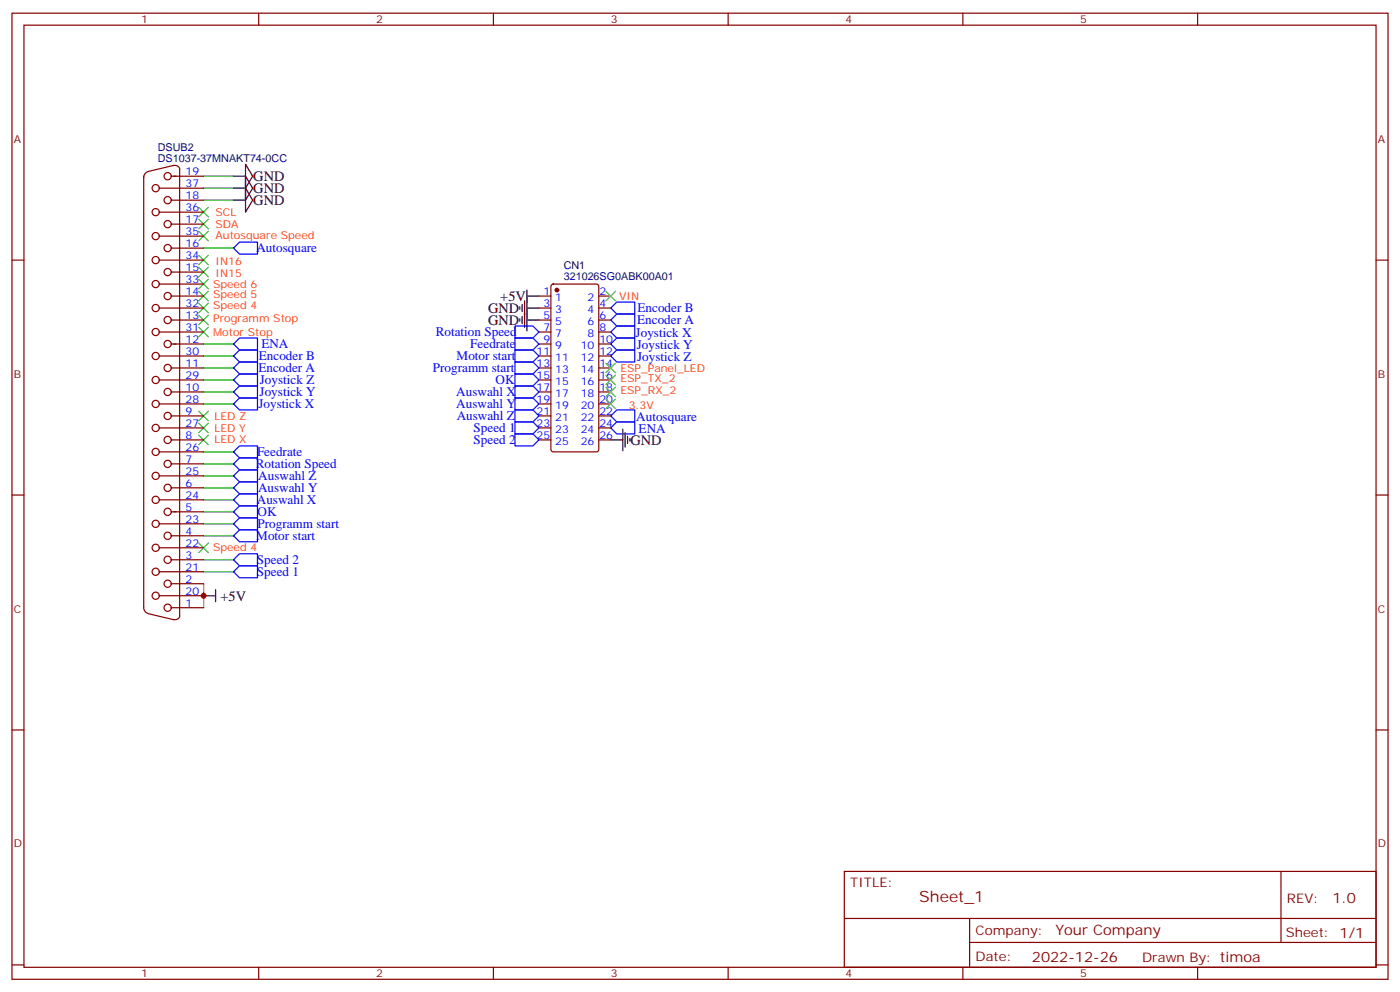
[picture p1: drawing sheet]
<svg xmlns="http://www.w3.org/2000/svg" width="412mm" height="292mm" viewBox="0 0 412 292" stroke-linecap="round" stroke-linejoin="round" font-family="sans-serif">
<g fill="none" stroke="#870000" stroke-width=".35">
<path d="M3.5 3.9h405.4v284.3h-405.4zM7.1 7.4h398.2v277.3h-398.2zM76.2 3.9v3.5M145.3 3.9v3.5M214.5 3.9v3.5M283.6 3.9v3.5M352.8 3.9v3.5M42.3 51.9v127a1.77 1.77 0 0 0 1.3 1.7M43.6 50.5a1.77 1.77 0 0 0-1.3 1.7M46.9 55.4h13.1M50.4 58.9h9.6M50.4 51.9h9.6"/>
<path d="M51 48.8a1.41 1.41 0 0 1 1.9 1.1M51.2 48.7l-7.5 1.7M52.9 49.7v131.6M3.5 76.6h3.6M46.9 76.6h13.1M46.9 69.5h13.1M46.9 62.4h13.1M50.4 73h9.6M50.4 66h9.6M405.3 76.6h3.6M46.9 90.7h13.1M46.9 97.7h13.1"/>
<path d="M46.9 83.6h13.1M50.4 87.1h9.6M50.4 94.2h9.6M50.4 80.1h9.6M158.7 87.1h3.6M158.7 90.7h3.6M158.7 94.2h3.6M158.7 97.7h3.6M162.5 83.8l.5-.2h12.7l.6 .4 .1 48.3-.5 .6-12.9 .1-.7-.5v-48.2zM176.4 87.1h3.5M176.4 90.7h3.5M176.4 94.2h3.5"/>
<path d="M176.4 97.7h3.5M46.9 118.9h13.1M46.9 104.8h13.1M46.9 111.8h13.1M50.4 101.2h9.6M50.4 115.4h9.6M50.4 108.3h9.6M158.7 118.9h3.6M158.7 101.2h3.6M158.7 115.4h3.6M158.7 104.8h3.6M158.7 111.8h3.6"/>
<path d="M158.7 108.3h3.6M176.4 118.9h3.5M176.4 101.2h3.5M176.4 115.4h3.5M176.4 104.8h3.5M176.4 111.8h3.5M176.4 108.3h3.5M46.9 125.9h13.1M46.9 133h13.1M50.4 129.5h9.6M50.4 122.4h9.6M50.4 136.5h9.6"/>
<path d="M158.7 129.5h3.6M158.7 125.9h3.6M158.7 122.4h3.6M176.4 129.5h3.5M176.4 125.9h3.5M176.4 122.4h3.5M3.5 145.7h3.6M46.9 154.2h13.1M46.9 147.1h13.1M46.9 140.1h13.1M50.4 157.7h9.6M50.4 150.6h9.6"/>
<path d="M50.4 143.6h9.6M405.3 145.7h3.6M46.9 175.3h13.1M46.9 168.3h13.1M46.9 161.2h13.1M50.4 171.8h9.6M50.4 178.9h9.6M50.4 164.7h9.6M43.7 180.6l7.5 1.8M52.9 181.2a1.31 1.31 0 0 1-1.9 1.1M3.5 214.8h3.6M405.3 214.8h3.6"/>
<path d="M248.7 256.5h156.6v28.2h-156.6zM377.3 256.5v20.9M248.7 270.3h156.5M285.6 277.4h119.6M285.6 270.3v14.1M3.5 284h3.6M76.2 284.7v3.5M145.3 284.7v3.5M214.5 284.7v3.5M283.6 284.7v3.5M352.8 284.7v3.5M405.3 284h3.6"/>
<circle cx="45.9" cy="55.4" r="1.06"/>
<circle cx="49.4" cy="51.9" r="1.06"/>
<circle cx="49.4" cy="58.9" r="1.06"/>
<circle cx="45.9" cy="76.6" r="1.06"/>
<circle cx="45.9" cy="62.4" r="1.06"/>
<circle cx="45.9" cy="69.5" r="1.06"/>
<circle cx="49.4" cy="73" r="1.06"/>
<circle cx="49.4" cy="66" r="1.06"/>
<circle cx="45.9" cy="83.6" r="1.06"/>
<circle cx="45.9" cy="90.7" r="1.06"/>
<circle cx="45.9" cy="97.7" r="1.06"/>
<circle cx="49.4" cy="94.2" r="1.06"/>
<circle cx="49.4" cy="87.1" r="1.06"/>
<circle cx="49.4" cy="80.1" r="1.06"/>
<circle cx="45.9" cy="118.9" r="1.06"/>
<circle cx="45.9" cy="104.8" r="1.06"/>
<circle cx="45.9" cy="111.8" r="1.06"/>
<circle cx="49.4" cy="115.4" r="1.06"/>
<circle cx="49.4" cy="108.3" r="1.06"/>
<circle cx="49.4" cy="101.2" r="1.06"/>
<circle cx="45.9" cy="125.9" r="1.06"/>
<circle cx="45.9" cy="133" r="1.06"/>
<circle cx="49.4" cy="122.4" r="1.06"/>
<circle cx="49.4" cy="136.5" r="1.06"/>
<circle cx="49.4" cy="129.5" r="1.06"/>
<circle cx="45.9" cy="154.2" r="1.06"/>
<circle cx="45.9" cy="140.1" r="1.06"/>
<circle cx="45.9" cy="147.1" r="1.06"/>
<circle cx="49.4" cy="143.6" r="1.06"/>
<circle cx="49.4" cy="157.7" r="1.06"/>
<circle cx="49.4" cy="150.6" r="1.06"/>
<circle cx="45.9" cy="175.3" r="1.06"/>
<circle cx="45.9" cy="168.3" r="1.06"/>
<circle cx="45.9" cy="161.2" r="1.06"/>
<circle cx="49.4" cy="178.9" r="1.06"/>
<circle cx="49.4" cy="164.7" r="1.06"/>
<circle cx="49.4" cy="171.8" r="1.06"/>
</g>
<g fill="none" stroke="#008700" stroke-width=".35">
<path d="M60 51.9h8.8M60 55.4h8.8M60 58.9h8.8M60 73h8.8M60 101.2h8.8M60 104.8h8.8M60 108.3h8.8M60 118.9h8.8M60 115.4h8.8M60 111.8h8.8M60 136.5h8.8M60 133h8.8"/>
<path d="M60 157.7h8.8M60 154.2h8.8M60 150.6h8.8M60 147.1h8.8M60 143.6h8.8M60 140.1h8.8M60 171.8v7.1M60 168.3h8.8M60 164.7h8.8"/>
</g>
<g fill="none" stroke="#000" stroke-width=".35">
<path d="M68.8 55.4h3.5M68.8 58.9h3.5M68.8 51.9h3.5M72.3 51.9l2.1 3.5-2.1 3.5zM72.3 55.4l2.1 3.5-2.1 3.5zM72.3 48.3l2.1 3.6-2.1 3.5zM153.1 90.3v.7M153.1 93.8v.7M153.8 89.6v2.1M153.8 93.1v2.1M154.5 88.5v7.8M155.2 94.2h3.5"/>
<path d="M155.2 85.4v12M155.2 87.1h3.5M155.2 90.7h3.5M179.9 129.5h3.5M183.4 126.3v6.3M184.1 127.4v4.2M184.9 128.4v2.1M185.6 129.1v.7M60 175.3h3.5M63.5 173.6v3.5"/>
</g>
<g fill="none" stroke="#00f" stroke-width=".35">
<path d="M68.8 73l1.8-1.7h5.2v3.5h-5.2zM151.7 99.5h5.3l1.7 1.7-1.7 1.8h-5.3zM151.7 96h5.3l1.7 1.7-1.7 1.8h-5.3zM179.9 90.7l1.8-1.8h5.3v3.5h-5.3zM179.9 94.2l1.8-1.8h5.3v3.6h-5.3zM181.7 96h5.3v3.5h-5.3l-1.8-1.8zM181.7 99.5h5.3v3.5h-5.3l-1.8-1.8zM68.8 104.8l1.8-1.8h5.2v3.5h-5.2zM68.8 108.3l1.8-1.8h5.2v3.6h-5.2zM68.8 111.8l1.8-1.7h5.2v3.5h-5.2zM68.8 115.4l1.8-1.8h5.2v3.5h-5.2zM68.8 118.9l1.8-1.8h5.2v3.5h-5.2z"/>
<path d="M68.8 101.2l1.8-1.7h5.2v3.5h-5.2zM151.7 117.1h5.3l1.7 1.8-1.7 1.7h-5.3zM151.7 113.6h5.3l1.7 1.8-1.7 1.7h-5.3zM151.7 110.1h5.3l1.7 1.7-1.7 1.8h-5.3zM151.7 106.5h5.3l1.7 1.8-1.7 1.8h-5.3zM151.7 103h5.3l1.7 1.8-1.7 1.7h-5.3zM181.7 103h5.3v3.5h-5.3l-1.8-1.7zM68.8 136.5l1.8-1.7h5.2v3.5h-5.2zM68.8 133l1.8-1.8h5.2v3.6h-5.2zM151.7 120.6h5.3l1.7 1.8-1.7 1.8h-5.3zM151.7 127.7h5.3l1.7 1.8-1.7 1.7h-5.3zM151.7 124.2h5.3l1.7 1.7-1.7 1.8h-5.3z"/>
<path d="M181.7 120.6h5.3v3.6h-5.3l-1.8-1.8zM181.7 124.2h5.3v3.5h-5.3l-1.8-1.8zM68.8 150.6l1.8-1.7h5.2v3.5h-5.2zM68.8 140.1l1.8-1.8h5.2v3.5h-5.2zM68.8 143.6l1.8-1.8h5.2v3.5h-5.2zM68.8 147.1l1.8-1.8h5.2v3.6h-5.2zM68.8 154.2l1.8-1.8h5.2v3.5h-5.2zM68.8 157.7l1.8-1.8h5.2v3.6h-5.2zM68.8 164.7l1.8-1.7h5.2v3.5h-5.2zM68.8 168.3l1.8-1.8h5.2v3.5h-5.2z"/>
</g>
<circle cx="164" cy="85.4" r=".53" fill="#870000" stroke="#870000" stroke-width=".35"/>
<g fill="none" stroke="#3c3" stroke-width=".35">
<path d="M58.6 68.1l2.8 2.8M58.6 75.1l2.8 2.9M58.6 78.7l2.8 2.8M58.6 61l2.8 2.9M58.6 64.6l2.8 2.8M61.4 68.1l-2.8 2.8M61.4 75.1l-2.8 2.9M61.4 78.7l-2.8 2.8M61.4 61l-2.8 2.9M61.4 64.6l-2.8 2.8M58.6 96.3l2.8 2.8M58.6 92.8l2.8 2.8"/>
<path d="M58.6 89.3l2.8 2.8M58.6 85.7l2.8 2.8M58.6 82.2l2.8 2.8M61.4 96.3l-2.8 2.8M61.4 92.8l-2.8 2.8M61.4 89.3l-2.8 2.8M61.4 85.7l-2.8 2.8M61.4 82.2l-2.8 2.8M178.5 85.7l2.8 2.8M181.3 85.7l-2.8 2.8M178.5 117.5l2.8 2.8M178.5 106.9l2.8 2.8"/>
<path d="M178.5 113.9l2.8 2.9M178.5 110.4l2.8 2.8M181.3 117.5l-2.8 2.8M181.3 106.9l-2.8 2.8M181.3 113.9l-2.8 2.9M181.3 110.4l-2.8 2.8M58.6 128.1l2.8 2.8M58.6 124.5l2.8 2.9M58.6 121l2.8 2.8M61.4 128.1l-2.8 2.8M61.4 124.5l-2.8 2.9M61.4 121l-2.8 2.8"/>
<path d="M58.6 159.8l2.8 2.8M61.4 159.8l-2.8 2.8"/>
</g>
<circle cx="60" cy="175.3" r=".88" fill="#c00"/>
<text font-size="4.6" fill="#800" x="270.8" y="265.5">Sheet_1</text>
<g font-size="4.2">
<text x="74.6" y="53.3">GND</text>
<text x="74.6" y="56.8">GND</text>
<text x="74.6" y="60.4">GND</text>
<text x="147.4" y="88.5">+5V</text>
<text x="143.8" y="95.6">GND</text>
<text x="143.8" y="92.1">GND</text>
<text x="185.7" y="130.9">GND</text>
<text x="64.9" y="176.7">+5V</text>
</g>
<g font-size="4.2" fill="#800">
<text x="392.5" y="265.7">1.0</text>
<text x="310.9" y="275.3">Your Company</text>
<text x="304" y="283.1">2022-12-26</text>
</g>
<g font-size="3.9" fill="#00f">
<text x="75.5" y="74.3">Autosquare</text>
<text x="187.7" y="95.4">Encoder A</text>
<text x="187.8" y="91.9">Encoder B</text>
<text x="128.4" y="98.8">Rotation Speed</text>
<text x="187.2" y="99.3">Joystick X</text>
<text x="76.2" y="106">Encoder B</text>
<text x="77" y="102.5">ENA</text>
<text x="134.5" y="106">Motor start</text>
<text x="138.5" y="102.4">Feedrate</text>
<text x="187.6" y="102.8">Joystick Y</text>
<text x="187.7" y="106.3">Joystick Z</text>
<text x="76.1" y="109.6">Encoder A</text>
<text x="76.5" y="113.1">Joystick Z</text>
<text x="127.5" y="109.5">Programm start</text>
<text x="146" y="113">OK</text>
<text x="76.5" y="116.6">Joystick Y</text>
<text x="134.4" y="116.6">Auswahl X</text>
<text x="76.1" y="120.2">Joystick X</text>
<text x="134.4" y="120.1">Auswahl Y</text>
<text x="134.5" y="123.6">Auswahl Z</text>
<text x="187.4" y="124">Autosquare</text>
<text x="139.5" y="130.6">Speed 2</text>
<text x="139.5" y="127.1">Speed 1</text>
<text x="188.1" y="127.5">ENA</text>
<text x="75.4" y="137.8">Rotation Speed</text>
<text x="75.7" y="134.3">Feedrate</text>
<text x="76.1" y="141.3">Auswahl Z</text>
<text x="75.7" y="148.4">Auswahl X</text>
<text x="76" y="144.8">Auswahl Y</text>
<text x="75.9" y="155.4">Programm start</text>
<text x="75.9" y="151.9">OK</text>
<text x="75.5" y="159">Motor start</text>
<text x="75.7" y="166.1">Speed 2</text>
<text x="75.7" y="169.6">Speed 1</text>
</g>
<g font-size="3.9" fill="#800">
<text x="250.5" y="261.1">TITLE:</text>
<text x="379.1" y="265.7">REV:</text>
<text x="287.4" y="275.3">Company:</text>
<text x="378.7" y="275.9">Sheet: 1/1</text>
<text x="287.4" y="282.9">Date:</text>
<text x="336.4" y="283">Drawn By: timoa</text>
</g>
<g font-size="3.2" fill="#800">
<text x="41.6" y="6.9">1</text>
<text x="110.8" y="6.9">2</text>
<text x="179.9" y="6.9">3</text>
<text x="249.1" y="6.9">4</text>
<text x="318.2" y="6.9">5</text>
<text x="4.1" y="42">A</text>
<text x="405.9" y="42">A</text>
<text x="4.1" y="111.1">B</text>
<text x="405.9" y="111.1">B</text>
<text x="4.1" y="180.3">C</text>
<text x="405.9" y="180.3">C</text>
<text x="4.1" y="249.4">D</text>
<text x="405.9" y="249.4">D</text>
<text x="41.6" y="287.7">1</text>
<text x="110.8" y="287.7">2</text>
<text x="179.9" y="287.7">3</text>
<text x="249.1" y="287.7">4</text>
<text x="318.2" y="287.7">5</text>
</g>
<g font-size="3.2" fill="#000080">
<text x="46.5" y="47.6">DS1037-37MNAKT74-0CC</text>
<text x="46.5" y="44.4">DSUB2</text>
<text x="166" y="82.4">321026SG0ABK00A01</text>
<text x="166.1" y="79.2">CN1</text>
</g>
<g font-size="3.2" fill="#00f">
<text x="54.7" y="51.5">19</text>
<text x="54.7" y="58.6">18</text>
<text x="54.7" y="55">37</text>
<text x="54.7" y="65.6">17</text>
<text x="54.7" y="62.1">36</text>
<text x="54.7" y="69.1">35</text>
<text x="54.7" y="72.7">16</text>
<text x="54.7" y="76.2">34</text>
<text x="54.7" y="79.7">15</text>
<text x="54.7" y="83.3">33</text>
<text x="54.7" y="86.8">14</text>
<text x="160.1" y="86.8">1</text>
<text x="163.6" y="88.5">1</text>
<text x="173.1" y="88.5">2</text>
<text x="176.6" y="86.8">2</text>
<text x="54.7" y="93.8">13</text>
<text x="54.7" y="90.3">32</text>
<text x="160.1" y="90.3">3</text>
<text x="160.1" y="93.8">5</text>
<text x="163.6" y="92.1">3</text>
<text x="163.6" y="95.6">5</text>
<text x="173.1" y="95.6">6</text>
<text x="173.1" y="92.1">4</text>
<text x="176.6" y="93.8">6</text>
<text x="176.6" y="90.3">4</text>
<text x="54.7" y="100.9">12</text>
<text x="54.7" y="97.4">31</text>
<text x="160.1" y="97.4">7</text>
<text x="160.1" y="100.9">9</text>
<text x="163.6" y="99.1">7</text>
<text x="173.1" y="99.1">8</text>
<text x="176.6" y="100.9">10</text>
<text x="176.6" y="97.4">8</text>
<text x="54.7" y="107.9">11</text>
<text x="54.7" y="104.4">30</text>
<text x="158.1" y="104.4">11</text>
<text x="158.1" y="107.9">13</text>
<text x="163.6" y="102.7">9</text>
<text x="163.6" y="106.2">11</text>
<text x="171.1" y="106.2">12</text>
<text x="171.1" y="102.7">10</text>
<text x="176.6" y="107.9">14</text>
<text x="176.6" y="104.4">12</text>
<text x="54.7" y="111.5">29</text>
<text x="158.1" y="111.5">15</text>
<text x="163.6" y="109.7">13</text>
<text x="163.6" y="113.2">15</text>
<text x="171.1" y="113.2">16</text>
<text x="171.1" y="109.7">14</text>
<text x="176.6" y="111.5">16</text>
<text x="54.7" y="115">10</text>
<text x="54.7" y="118.5">28</text>
<text x="158.1" y="115">17</text>
<text x="158.1" y="118.5">19</text>
<text x="163.6" y="116.8">17</text>
<text x="171.1" y="116.8">18</text>
<text x="176.6" y="118.5">20</text>
<text x="176.6" y="115">18</text>
<text x="54.7" y="122.1">9</text>
<text x="54.7" y="125.6">27</text>
<text x="158.1" y="122.1">21</text>
<text x="158.1" y="125.6">23</text>
<text x="163.6" y="120.3">19</text>
<text x="163.6" y="123.8">21</text>
<text x="171.1" y="123.8">22</text>
<text x="171.1" y="120.3">20</text>
<text x="176.6" y="125.6">24</text>
<text x="176.6" y="122.1">22</text>
<text x="54.7" y="129.1">8</text>
<text x="158.1" y="129.1">25</text>
<text x="163.6" y="127.4">23</text>
<text x="163.6" y="130.9">25</text>
<text x="171.1" y="130.9">26</text>
<text x="171.1" y="127.4">24</text>
<text x="176.6" y="129.1">26</text>
<text x="54.7" y="136.2">7</text>
<text x="54.7" y="132.6">26</text>
<text x="54.7" y="143.2">6</text>
<text x="54.7" y="139.7">25</text>
<text x="54.7" y="146.8">24</text>
<text x="54.7" y="150.3">5</text>
<text x="54.7" y="153.8">23</text>
<text x="54.7" y="157.3">4</text>
<text x="54.7" y="160.9">22</text>
<text x="54.7" y="164.4">3</text>
<text x="54.7" y="167.9">21</text>
<text x="54.7" y="171.4">2</text>
<text x="54.7" y="178.5">1</text>
<text x="54.7" y="175">20</text>
</g>
<g font-size="3.2" fill="#f30">
<text x="63.5" y="63.5">SCL</text>
<text x="63.5" y="70.2">Autosquare Speed</text>
<text x="63.5" y="67">SDA</text>
<text x="63.5" y="78">IN16</text>
<text x="63.5" y="81.5">IN15</text>
<text x="62.8" y="84.7">Speed 6</text>
<text x="62.8" y="87.8">Speed 5</text>
<text x="182.4" y="88.2">VIN</text>
<text x="62.8" y="94.9">Programm Stop</text>
<text x="62.8" y="91">Speed 4</text>
<text x="62.8" y="98.8">Motor Stop</text>
<text x="182.7" y="109.4">ESP_Panel_LED</text>
<text x="182.7" y="112.5">ESP_TX_2</text>
<text x="182.7" y="116.1">ESP_RX_2</text>
<text x="63.1" y="123.5">LED Z</text>
<text x="185.2" y="120.3">3.3V</text>
<text x="63.1" y="130.5">LED X</text>
<text x="63.1" y="127">LED Y</text>
<text x="62.8" y="162.3">Speed 4</text>
</g>
</svg>
